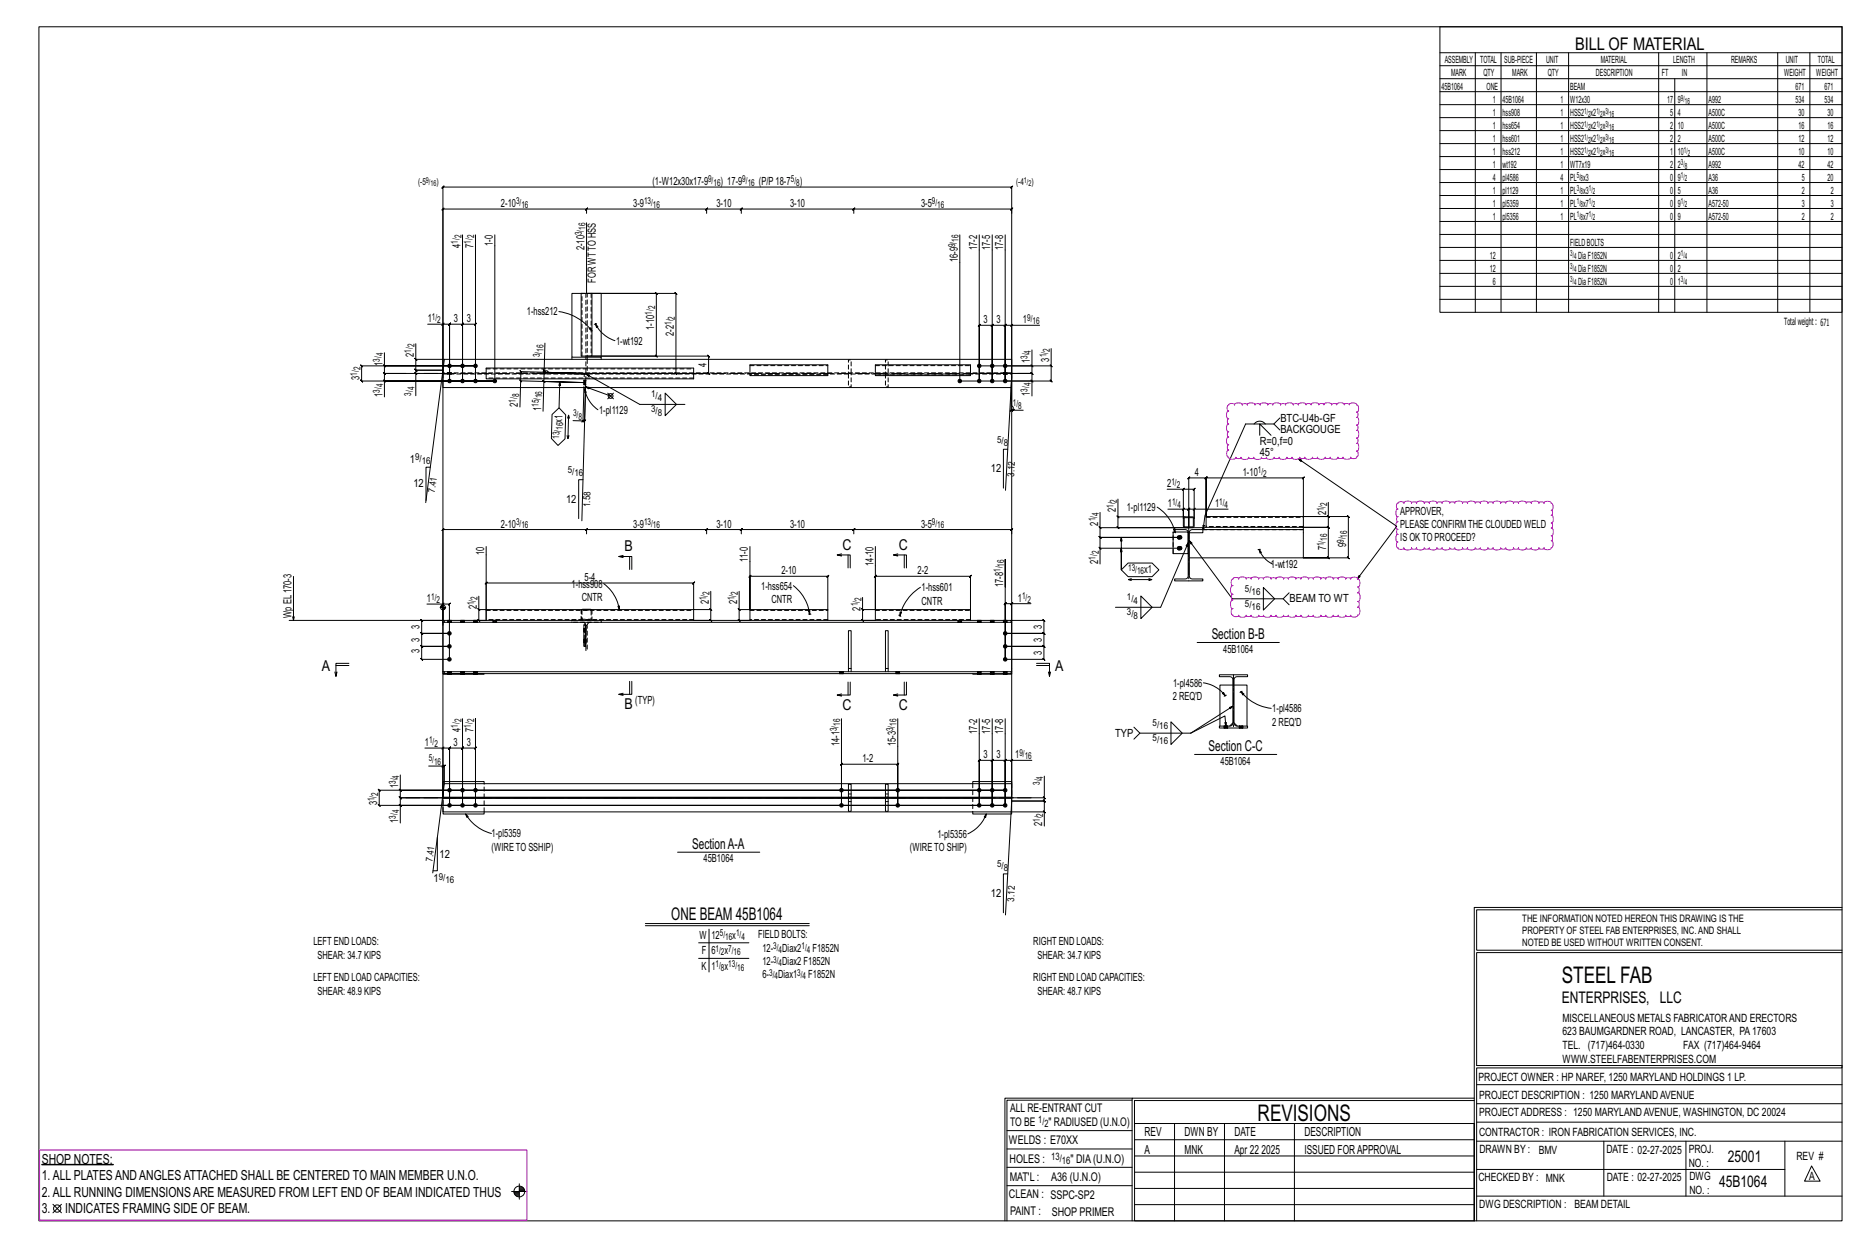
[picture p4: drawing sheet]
<svg xmlns="http://www.w3.org/2000/svg" width="914mm" height="610mm" viewBox="0 0 914 610" stroke-linecap="round" stroke-linejoin="round" font-family="sans-serif">
<g fill="#000" stroke="#000" stroke-width=".49">
<path d="M287 307v2zM287 313v1zM20 570h35z"/>
<circle cx="220" cy="179" r=".9"/>
<circle cx="226" cy="179" r=".9"/>
<circle cx="233" cy="179" r=".9"/>
<circle cx="479" cy="179" r=".9"/>
<circle cx="486" cy="179" r=".9"/>
<circle cx="492" cy="179" r=".9"/>
<circle cx="220" cy="186" r=".9"/>
<circle cx="226" cy="186" r=".9"/>
<circle cx="233" cy="186" r=".9"/>
<circle cx="242" cy="186" r=".9"/>
<circle cx="470" cy="186" r=".9"/>
<circle cx="479" cy="186" r=".9"/>
<circle cx="486" cy="186" r=".9"/>
<circle cx="492" cy="186" r=".9"/>
<circle cx="577" cy="263" r="1"/>
<circle cx="577" cy="268" r="1"/>
<circle cx="220" cy="310" r=".9"/>
<circle cx="220" cy="316" r=".9"/>
<circle cx="492" cy="310" r=".9"/>
<circle cx="492" cy="316" r=".9"/>
<circle cx="220" cy="323" r=".9"/>
<circle cx="492" cy="323" r=".9"/>
<circle cx="220" cy="387" r=".9"/>
<circle cx="220" cy="394" r=".9"/>
<circle cx="226" cy="387" r=".9"/>
<circle cx="226" cy="394" r=".9"/>
<circle cx="233" cy="387" r=".9"/>
<circle cx="233" cy="394" r=".9"/>
<circle cx="412" cy="387" r=".9"/>
<circle cx="412" cy="394" r=".9"/>
<circle cx="439" cy="394" r=".9"/>
<circle cx="439" cy="387" r=".9"/>
<circle cx="479" cy="387" r=".9"/>
<circle cx="479" cy="394" r=".9"/>
<circle cx="486" cy="387" r=".9"/>
<circle cx="486" cy="394" r=".9"/>
<circle cx="492" cy="394" r=".9"/>
<circle cx="492" cy="387" r=".9"/>
</g>
<g fill="none" stroke="#000" stroke-width=".49">
<path d="M19 13h883v584h-883zM705 13h197v140h-197zM705 26h197M705 32h197M705 39h197M722 26v127M735 26v127M752 26v127M768 26v127M812 26v127M820 39v114M836 26v127"/>
<path d="M870 26v127M886 26v127M705 45h197M705 51h197M705 58h197M705 64h197M705 70h197M705 77h197M705 83h197M705 89h197M705 96h197M226 115v71v-27l1-1-1 1h7h-1l1-1v1v27v-71"/>
<path d="M242 115v71M287 109v35h44l-1-1 1 1v39l-1-1 1 1h-44h60l-1-1 1 1v-9v1l-1-1h1h-60M287 104l1-2-1 1v-1h-70l-1 1 1-1v83M287 102h59l-1 1 1-1v2M288 102l-1 1zM346 102l-1 1zM346 102h17l-1 1 1-1v2M363 102h55l-1 1 1-1v2M363 102l-1 1zM418 102h77v1l1-1-1 2M418 102l-1 1zM470 115v71h35v8"/>
<path d="M479 115v71v-27v1l1-1h-1h7l-1 1 1-1v27v-27l-1 1 1-1h6v1l1-1h-1v27h23v1l-1-1h1v-7M486 115v71M492 115v71v-27v1l1-1h-1h3M705 102h197M705 108h197M705 115h197M705 121h197M705 127h197M705 134h197M209 159h8v24h-13v11M217 159h-1l1-1zM217 159h3l1-1-1 1v27v-27l1-1-1 1h6l1-1-1 1v27"/>
<path d="M274 152a25 25 0 0 1 16 10M284 144h-4v31h14v1M284 144h6v30h-6zM290 144h4v31M290 144h31v-1l1 1h-1v30l1 1-1-1h-31M291 159l2 1h-1zM291 159a16 16 0 0 0 10 8M291 159h.1M292 158l-1 1M495 159h1l-1 1zM509 159h-14v24M705 140h197"/>
<path d="M705 146h197M188 179l1 1zM188 173v6h45h-56l1 1-1-1v7l1 1-1-1h65h-54v8M188 179v4v-1l1 1h-1h11h-11v-1l1 1h-1v3M203 175l1 1zM204 168v8h14M204 176v5h-1l1 1v-1h13M218 176h277v8v6h-278v-9zM267 168l-1 13h2l1 1 18 1-32-1v-1v1v4M280 175v1M288 161l1-1 1 2zM367 178h38v6h-38z"/>
<path d="M428 178h47v6h-47zM505 179l1 1zM505 179v4v-1l1 1h-1h-26h26v-1l1 1h-1v3M505 171v8h-26M514 179l1 1zM515 171v8h-23M188 186l1 1zM203 182l1 1zM217 181h-13h-1l1 1v-1v2M217 181l-9 65M219 182h.1M219 183h.1"/>
<path d="M221 182h.1M221 183h.1M238 180h102v5h-102zM254 186l1 1zM255 199v-13l31 1h-20v14M266 186l1 1zM266 181l1 1zM266 181v1l1 1-1-1 20 1-20-1 1 1-1-1v5M274 187v13M286 190l-1 16h-5M286 190h1M286 188h.1"/>
<path d="M286 186h.1M286 190l1 2h-1zM286 190a16 16 0 0 0 7 10M287 189l12 5M287 188h.1M287 186h.1M287 183l26 15h22M297 192l3 3M300 192l-3 3M326 192l5 6-5 5zM491 182h.1M491 183h.1"/>
<path d="M493 182h.1M493 183h.1M495 190v11h-1l1-1v1h1M495 183v15l1 1v2h5M495 184l-3 56M505 186l1 1zM270 203l4-3 3 3v12l-4 3-3-3zM278 213v2M278 205v-2l1 2M278 203v12l1-2M285 206l1-1zM285 206h1l1-1-1 1 1-16-2 65"/>
<path d="M493 220h-2v19M496 200l-1 1zM614 207a3 3 0 0 1 5 0M617 213v-6l5 6M624 207l2 3M626 205l-2 2h-14l-20 45-1 7M211 229h-2v16M285 235h-2v19M571 239h8v15v-5h-7M579 239v1l1-1zM579 239h6l-1 1 1-1v15v-5h16M636 224l48 33-20 26"/>
<path d="M287 259h59l-1 1 1-1v2M288 259l-1 1zM346 259h17l-1 1 1-1v2M346 259l-1 1zM363 259h55l-1 1 1-1v2M363 259l-1 1zM418 259h77v1l1-1-1 2M418 259l-1 1zM538 258l1 1zM538 258v5v-1l1 1h-1h39h-39v-1l1 1h-1v5M538 251v7h44v-24h-1l1-1v1h8l1-1-1 1v19v-19l1-1-1 1h48l1-1-1 1v19M547 252l1 1z"/>
<path d="M547 244v9h33M547 253v5l1 1-1-1h28M566 248a20 20 0 0 1 9 13M574 259h1v2zM575 258h14v1h-6l-1 2v21l2 1h5v1h-14v-1h6l1-1v-22l-2-1h-5zM579 250l1-1zM579 249h3l-1 1 1-1v9v-9l-1 1 1-1h3M579 253h5v5h-5zM580 253h4v5h-4zM585 249l-1 1zM589 259l1-1h48v1h-49v2h-7M638 259v14h-56"/>
<path d="M638 253h-48v5M638 258h.1M638 253v5M650 252l1 1zM650 246v7h-12h22v-1l1 1h-1v20v-1l1 1h-1h-22h12h1l-1-1v1v-15l1 1-1-1h-12M650 253v5l1 1-1-1h-12M238 267v37h-4h1l-1-1v1v-6M287 261l1-2-1 1v-1h-70l-1 1 1-1v47M305 273l-2-1h6v7M305 272h-2M308 272v7M367 267v31v-16l1-1-1 1h38l1-1-1 1v16"/>
<path d="M412 272h-2h6v6M412 271l-2 1M415 272v6M428 267v31v-16l1-1-1 1h47l1-1-1 1v16M439 272h-2h7v6M439 271l-2 1M443 272v6M538 268l1 1zM549 279l3-4h12l3 4-3 3h-12zM549 263v16v-11M577 268h-39v8M582 260h-8v11h8v-11"/>
<path d="M582 271h.1M582 266l-14 31h-22M582 265l21 28h25l3-3M616 269l1 1v1zM616 269a13 13 0 0 0 7 7M616 269h.1M617 269h-1M144 282v22M209 296h8v8M215 297h3M216 297h.1M216 296v1"/>
<path d="M216 296l1-1zM217 296v1M217 296h3h-1l1-1v1v27h-14h1l-1-1v1v-7l1 1-1-1h14h-14l1 1-1-1v-6h1l-1-1v1h14h-14h1l-1-1v1v-6h1l-1-1v1h11M217 296v8M217 297v1M218 297v1M234 298l1 1zM234 292v6h4M285 298h4M296 286a19 19 0 0 1 7 12M302 297l1-1v2zM347 298l1 1z"/>
<path d="M348 298v6l-1-1 1 1h-8v-6h-102M348 289v9h-8v-13l-1 1 1-1h-102l-1 1 1-1v13M361 298l1 1zM362 289v9h5M362 298v6l-1-1 1 1h5v-6M367 298h38M388 287a21 21 0 0 1 8 13M396 299v1zM405 298v6M422 298l1 1zM422 292v6h6M422 298v6v-1l1 1h-1h6v-6"/>
<path d="M428 298h47M441 299v1l-1 1zM451 287a22 22 0 0 0-11 14M475 298v6M492 287v-13v49v-28v1l1-1h-1h3M495 296l1-1zM505 295h-10v9h16v-1l1 1h-1v6v-1l1 1h-1h-19h19v-1l1 1h-1v6l1 1-1-1h-19h19l1 1-1-1v7v-1l1 1h-1h-19M552 284h12h-2M554 283l-2 1h2M558 292l6 5-6 6zM562 283l2 1M618 287l6 6-6 5z"/>
<path d="M628 293l3 3M142 304h75M217 304h278h-278zM217 304v25M219 304h.1M221 304h.1M226 304h.1M227 304h.1M232 304h.1M234 304h.1M241 304h.1M243 304h.1"/>
<path d="M286 306h1v10h-1zM287 306v10M287 307v2M287 313v1M396 300h.1M396 300l1 1M440 301h.1M440 301l1 1M469 304h.1M471 304h.1M478 304h.1M480 304h.1"/>
<path d="M485 304h.1M487 304h.1M491 304h.1M493 304h.1M495 304v26M495 304h.1M586 314h40M164 329v2M164 326h7M171 325h-7v6l1-2M217 330h20zM219 329h.1"/>
<path d="M219 330h.1M221 329h.1M221 330h.1M226 329h.1M226 330h.1M227 329h.1M227 330h.1M232 329h.1M232 330h.1M234 329h.1M234 330h.1M237 330h258"/>
<path d="M305 339l-2 1M308 333v7M309 333v7h-6h2M411 329h.1M411 330h.1M412 340h-2M413 329h.1M413 330h.1M415 334v6M415 329v-20h2v20M416 334v6h-6l2 1M433 329v-20h2v20"/>
<path d="M439 329h.1M439 330h.1M439 340h-2M440 329h.1M440 330h.1M443 334v6M444 334v6h-7l2 1M476 330h19M478 329h.1M478 330h.1M480 329h.1M480 330h.1"/>
<path d="M485 329h.1M485 330h.1M487 329h.1M487 330h.1M491 329h.1M491 330h.1M493 329h.1M493 330h.1M495 329v1M495 329h-278v1M507 325h7v6v-2M507 326h7"/>
<path d="M513 329l1 2M589 334a16 16 0 0 1 11 6M597 330h14v1h-6l-1 2v21l2 1h5v1h-14v-1h6l1-1-1-22-1-1h-5zM598 339h1l1 1zM604 335h-7v20M604 335h6v20M608 338l1 2h-1zM608 338a22 22 0 0 0 14 9M608 338l-1 1M608 338h.1M226 352v42M233 358v-6v42v-28v-1l-1 1h1h-7l1-1-1 1v28v-28l1-1-1 1h-6l1-1-1 1v28v-28l1-1-1 1h-3"/>
<path d="M412 352v42v-20h-1l1-1v1h27l1-1-1 1v20v-42M479 352v42v-22l1-1-1 1h7h-1l1-1v1v22v-22h-1l1-1v1h6l1-1-1 1v22M486 352v42M492 352v42v-22l1-1-1 1h3M555 356l3 3h25M558 359l-3 3M573 353l6 6-6 5zM599 355h.1M599 356h.1M600 340l-1 1M600 355v-5l-17 9M600 340h.1"/>
<path d="M601 355h.1M601 356h.1M604 346l-21 13M604 354l-2 1M604 354l2 1M607 355h.1M607 356h.1M608 355h.1M608 356h.1M196 379v8h296h-306l-1-1 1 1v7h306h-296v9M208 366h9v24v-298h-1l1-1v1h278l1-1-1 1v298M210 375h7v14"/>
<path d="M216 366l1-1zM216 375l1-1zM217 375h1h-1l1-1v1v8M495 372l1-1zM505 372h-10v18M511 380v10h-16M585 369h40M185 394l1 1zM195 394l1 1zM195 386l1 1zM196 387v3h-1l1 1v-1h283h-283h-1l1 1v-1v4M217 390h278v1h-278z"/>
<path d="M217 390l1-7h277v7M217 391v6h278M217 397v1h20v-1M217 386l-5 41M228 398l1 2zM228 398a21 21 0 0 0 13 10M237 383v-1h-20v6M415 384h2v6h-2zM415 391h2v6h-2zM433 384h2v6h-2zM433 391h2v6h-2zM476 383v-1h19v1"/>
<path d="M483 398l-1 2zM483 398a17 17 0 0 1-9 10M495 397h16v7M495 397l-3 51M495 392v6h-19v-1M495 391v6M511 390l1 1zM511 397l1 1zM511 390v2v-1l1 1h-1h-16h16v-1l1 1h-1v5M214 410v16h-2M332 417h40M493 428h-2v19"/>
<path d="M316 452h80M316 453h80M347 455v21M722 444v153M722 444h180M902 445h-179v20h179M342 461h25M342 469h25M902 466h-179v55h179v1h-179v75M554 537h-62v60M554 538h-61v59M722 537h-168v60"/>
<path d="M722 538h-167v13M723 540h179M723 531h179M493 553h61M555 550h167v47h-167zM555 558h167M575 550v47M599 550v47M634 550v47M723 558h179M723 549h179M785 558v27"/>
<path d="M825 558v27M874 558v27M254 579v8M493 562h61M493 571h61M555 573h167M555 566h167M723 572h151M887 570l4 8h-8zM26 589l4 4M30 589l-4 4M250 583h8"/>
<path d="M252 583h2M252 584h2M252 585h2M253 585h1M254 582h2M254 581h2M254 582h3M493 580h61M555 589h167M555 581h167M723 585h179"/>
<circle cx="299" cy="194" r="1.2"/>
<circle cx="217" cy="297" r="1.2"/>
<circle cx="28" cy="591" r="1.8"/>
<circle cx="254" cy="583" r="2.6"/>
</g>
<path d="M601 198a2 2 0 0 1 3 0 2.1 2.1 0 0 1 4 0 1.5 1.5 0 0 1 3 0 2.1 2.1 0 0 1 3 0 1.5 1.5 0 0 1 3 0 2.1 2.1 0 0 1 4 0 1.4 1.4 0 0 1 2 0 2.1 2.1 0 0 1 4 0 1.4 1.4 0 0 1 2 0 2.1 2.1 0 0 1 4 0 1.5 1.5 0 0 1 3 0 2.1 2.1 0 0 1 3 0 1.5 1.5 0 0 1 3 0 2.1 2.1 0 0 1 4 0 1.4 1.4 0 0 1 2 0 2.1 2.1 0 0 1 4 0 1.4 1.4 0 0 1 2 0 2.1 2.1 0 0 1 4 0 1.5 1.5 0 0 1 3 0 2.2 2.2 0 0 1 3 0l1 2v1l-1 1 1 1-1 1h1v2v2h-1l1 1-1 2h1v1v2h-1l1 2-1 1h1v2l-1 2a2.1 2.1 0 0 1 0 3 2.1 2.1 0 0 1-3 0 2.1 2.1 0 0 1-4 0 1.4 1.4 0 0 1-2 0 2.1 2.1 0 0 1-4 0 1.4 1.4 0 0 1-2 0 2.1 2.1 0 0 1-4 0 1.5 1.5 0 0 1-3 0 2.1 2.1 0 0 1-3 0 1.5 1.5 0 0 1-3 0 2.1 2.1 0 0 1-4 0 1.4 1.4 0 0 1-2 0 2.1 2.1 0 0 1-4 0 1.4 1.4 0 0 1-2 0 2.1 2.1 0 0 1-4 0 1.5 1.5 0 0 1-3 0 2.1 2.1 0 0 1-3 0 1.5 1.5 0 0 1-3 0 2.1 2.1 0 0 1-4 0 1.4 1.4 0 0 1-2 0 2.2 2.2 0 0 1-4 0l-1-2 1-2h1l-1-1 1-1-1-1-1-1 1-2h1l-1-1 1-2h-1l-1-2 1-1 1-1-1-1 1-1h-1l-1-2 1-2h1l-1-1zM685 246l2-1v1a2.1 2.1 0 0 1 4 0 1.4 1.4 0 0 1 2 0 2.1 2.1 0 0 1 4 0 1.5 1.5 0 0 1 3 0 2.1 2.1 0 0 1 3 0 1.5 1.5 0 0 1 3 0 2.1 2.1 0 0 1 4 0 1.4 1.4 0 0 1 2 0 2.1 2.1 0 0 1 4 0 1.4 1.4 0 0 1 2 0 2.1 2.1 0 0 1 4 0 1.5 1.5 0 0 1 3 0 2.1 2.1 0 0 1 3 0 1.5 1.5 0 0 1 3 0 2.1 2.1 0 0 1 4 0 1.4 1.4 0 0 1 2 0 2.1 2.1 0 0 1 4 0 1.4 1.4 0 0 1 2 0 2.1 2.1 0 0 1 4 0 1.5 1.5 0 0 1 3 0 2.1 2.1 0 0 1 3 0 1.5 1.5 0 0 1 3 0 2.2 2.2 0 0 1 4 0v2v1l-1 1 1 1-1 1h1v2v2h-1l1 1-1 1 1 1v1v2h-1l1 1v2a2.5 2.5 0 0 1-1 3l-1 1h-2v-1l-1 1-2-1v1h-2h-1v-1l-2 1-1-1v1h-2h-1l-1-1-1 1-1-1v1h-2h-2v-1l-1 1-1-1-1 1h-1h-2v-1l-1 1-2-1v1h-2h-1v-1l-2 1-1-1v1h-2h-1l-1-1-1 1-1-1v1h-2h-2v-1l-1 1-1-1-1 1h-1h-2v-1l-1 1-2-1v1h-1h-2v-1l-2 1-1-1v1h-2h-1l-1-1-1 1-1-1v1h-2l-2-1a2.1 2.1 0 0 1-3 0 2.1 2.1 0 0 1 0-3 2.1 2.1 0 0 1 0-4 1.4 1.4 0 0 1 0-2 2.1 2.1 0 0 1 0-4 1.4 1.4 0 0 1 0-2 2.1 2.1 0 0 1 0-4 2 2 0 0 1 1-3zM603 284a2 2 0 0 1 3-1 2.1 2.1 0 0 1 4 0 1.4 1.4 0 0 1 2 0 2.1 2.1 0 0 1 4 0 1.5 1.5 0 0 1 3 0 2.1 2.1 0 0 1 3 0 1.5 1.5 0 0 1 3 0 2.1 2.1 0 0 1 3 0 1.5 1.5 0 0 1 3 0 2.1 2.1 0 0 1 3 0 1.5 1.5 0 0 1 3 0 2.1 2.1 0 0 1 3 0 1.5 1.5 0 0 1 3 0 2.1 2.1 0 0 1 4 0 1.4 1.4 0 0 1 2 0 2.1 2.1 0 0 1 4 0 1.4 1.4 0 0 1 2 0 2.1 2.1 0 0 1 4 0 1.4 1.4 0 0 1 2 0 2.2 2.2 0 0 1 4 0l1 2-1 2v2v1l1 2-1 2v1v2a2.7 2.7 0 0 1 0 4l-2 1h-2v-1l-1 1-1-1v1h-2h-2v-1l-1 1-1-1-1 1h-1h-2v-1l-1 1-1-1-1 1h-1h-2v-1l-1 1-2-1v1h-1h-2v-1l-1 1-2-1v1h-1h-2v-1l-2 1-1-1v1h-2h-1v-1l-2 1-1-1v1h-2h-1v-1l-2 1-1-1v1h-2h-1l-1-1-1 1-1-1v1h-2l-2-1a2.2 2.2 0 0 1-3 0 2.2 2.2 0 0 1 1-3 2.4 2.4 0 0 1 0-4 1.6 1.6 0 0 1 0-3 2.4 2.4 0 0 1 0-4l-1-1zM19 563h239v34h-239z" fill="none" stroke="#f0f" stroke-width=".5"/>
<g fill="none" stroke="#000" stroke-width=".49" stroke-dasharray="2 1.4">
<path d="M287 144v32M289 144v30M290 144h-6M285 174v-30M287 176v-32M287 176v6M367 179h38M428 179h47M217 183h278M219 182h.1M219 182v1M219 183h.1"/>
<path d="M219 183v-1M220 182v1zM220 183v-1M220 183l1-1M220 182h.1M221 183v-1M221 183h.1M238 180h102M286 188h.1M286 188h1M286 187l1 1M286 187h1"/>
<path d="M286 186h1M286 186h.1M287 190v-7h-1v7M287 187h-1l1 1M287 186h-1M287 186h.1M287 182v-6M340 185h-102M405 183h-38M415 183v6h2v-6M417 182v-6h-2v6M433 183v6h2v-6"/>
<path d="M435 182v-6h-2v6M475 183h-47M491 182h.1M491 182v1M491 183h.1M491 183v-1M492 182v1zM492 183v-1M492 183l1-1M492 182h.1M493 183v-1M493 183h.1"/>
<path d="M495 182h-278M589 259h49M590 253h48M638 258h-48M574 271v-11M577 264a.9 .9 0 0 1-1-1 .9 .9 0 0 1 1-1M577 269a.9 .9 0 0 1-1-1 .9 .9 0 0 1 1-1M578 262a.9 .9 0 0 1 0 1 .9 .9 0 0 1 0 1M578 267a.9 .9 0 0 1 0 1 .9 .9 0 0 1 0 1M582 260h.1M582 261v-1M238 299h102"/>
<path d="M285 298l-1 5 1-5 4 1v4h-5M367 299h38M428 299h47M217 304h.1M218 304h.1M219 304h.1M220 304h-1M220 304h.1M221 304h.1M226 304h.1M226 304h1zM227 304h.1"/>
<path d="M232 304h.1M233 304h.1M233 304h-1M234 304h.1M241 304h.1M242 304h-1M242 304h1zM242 304h.1M243 304h.1M280 304h.1M280 303h14v1h-14zM284 303h1"/>
<path d="M286 305l-1-1M286 308h1M286 314l1-1M286 313h1M286 308l1-1M286 309h.1M286 307h1M286 314h.1M286 307v1M286 313v1M286 308v1M286 316v-10"/>
<path d="M286 305h.1M287 305h-1M287 309h-1h1M287 314h-1h1M287 309h-1M287 314h-1M287 309l-1-1h1M287 306v12zM287 306v-1M289 303h1l-1-5M289 304l-1 1-1 1M294 304h.1"/>
<path d="M340 303h-102M405 303h-38M469 304h.1M470 304h-1M470 304h.1M471 304h.1M475 303h-47M478 304h.1M478 304h1M479 304h-1M479 304h.1M479 304h1z"/>
<path d="M480 304h.1M485 304h.1M486 304h.1M486 304h-1M486 304h1M487 304h-1M487 304h.1M491 304h.1M492 304h-1M492 304h.1M493 304h.1M495 304h.1"/>
<path d="M217 329h.1M218 330v-1M219 329h.1M219 329v1M219 330h.1M219 330v-1M220 329v1zM220 330v-1M220 330h-1M220 330l1-1M220 329h.1M220 330h.1"/>
<path d="M221 330v-1M221 330h.1M226 329h.1M226 329v1M226 330h.1M226 330v-1M226 329v1zM226 330l1-1M226 329h1M226 330h1zM227 330v-1M227 330h.1"/>
<path d="M232 329h.1M232 329v1M232 330h.1M232 330v-1M232 329l1 1zM233 330v-1M233 329h.1M233 330h.1M233 330h-1M233 330l1-1M234 330h.1M234 330v-1"/>
<path d="M411 329h.1M411 329v1M411 330h.1M411 330v-1M412 329v1zM412 330v-1M412 330l1-1M412 329h.1M413 330v-1M413 330h.1M417 327h-2M435 327h-2"/>
<path d="M439 329h.1M439 329v1M439 330h.1M439 330v-1M439 329v1zM439 330l1-1M439 329h1M440 330v-1M440 330h.1M478 329h1M478 329v1M478 330h.1"/>
<path d="M478 330h1M479 330h-1M479 330v-1M479 329v1zM479 330h.1M479 330l1-1M479 329h1M479 330h1zM480 330v-1M480 330h.1M485 329h.1M485 329v1"/>
<path d="M485 330h.1M485 330v-1M485 329l1 1zM486 330v-1M486 329h.1M486 330h.1M486 330h-1M486 330l1-1M486 330h1M487 330v-1M487 330h-1M487 330h.1"/>
<path d="M491 329h.1M491 329v1M491 330h.1M491 330v-1M492 329v1zM492 330v-1M492 330h-1M492 330l1-1M492 329h.1M492 330h.1M493 330v-1M493 330h.1"/>
<path d="M495 329h.1M599 355h.1M599 355v1M599 356h.1M599 356v-1M600 355v1zM600 356v-1M600 356l1-1M600 355h.1M601 356v-1M601 356h.1M607 355h.1"/>
<path d="M607 355v1M607 356h.1M607 356v-1M607 355v1zM607 356l1-1M607 355h1M608 356v-1M608 356h.1M217 388v9M237 397v-14M415 392h2M417 388h-2"/>
<path d="M433 392h2M435 388h-2M476 383v14M495 392v-9"/>
</g>
<path d="M199 183h306M199 390h306" fill="none" stroke="#000" stroke-width=".49" stroke-dasharray="6.8 1 0 1"/>
<path d="M582 258v26M604 330v26" fill="none" stroke="#000" stroke-width=".49" stroke-dasharray="5.8 1 1 1"/>
<g font-size="11.2">
<text x="764" y="481">STEEL FAB</text>
<text x="616" y="548">REVISIONS</text>
</g>
<g font-size="8.6">
<text x="771" y="24">BILL OF MATERIAL</text>
<text x="329" y="450">ONE BEAM 45B1064</text>
</g>
<g font-size="7.9">
<text x="765" y="491">ENTERPRISES, LLC</text>
<text x="846" y="569">25001</text>
<text x="842" y="581">45B1064</text>
</g>
<g font-size="7.3">
<text x="306" y="270">B</text>
<text x="412" y="269">C</text>
<text x="440" y="269">C</text>
<text x="593" y="313">Section B-B</text>
<text x="158" y="328">A</text>
<text x="517" y="328">A</text>
<text x="306" y="347">B</text>
<text x="412" y="347">C</text>
<text x="440" y="347">C</text>
<text x="592" y="367">Section C-C</text>
<text x="339" y="415">SectionA-A</text>
</g>
<g font-size="6.8">
<text x="20" y="569">SHOP NOTES:</text>
<text x="20" y="577">1.ALL PLATESANDANGLESATTACHED SHALL BE CENTERED TO MAIN MEMBER U.N.O.</text>
<text x="20" y="585">2.ALL RUNNING DIMENSIONSARE MEASURED FROM LEFT END OF BEAM INDICATED THUS</text>
<text x="20" y="593">3.</text>
<text x="32" y="593">INDICATES FRAMING SIDE OF BEAM.</text>
</g>
<g font-size="6.1">
<text x="560" y="556">REV</text>
<text x="580" y="556">DWN BY</text>
<text x="604" y="556">DATE</text>
<text x="639" y="556">DESCRIPTION</text>
<text x="560" y="564">A</text>
<text x="580" y="564">MNK</text>
<text x="604" y="564">Apr 22</text>
<text x="618" y="564">2025</text>
<text x="639" y="564">ISSUED FORAPPROVAL</text>
</g>
<g font-size="5.9">
<text x="494" y="560">WELDS : E70XX</text>
<text x="494" y="569">HOLES :</text>
<text x="524" y="569">&quot; DIA(U.N.O)</text>
<text x="494" y="578">MAT'L :</text>
<text x="515" y="578">A36 (U.N.O)</text>
<text x="494" y="586">CLEAN : SSPC-SP2</text>
<text x="495" y="595">PAINT :</text>
<text x="515" y="595">SHOP PRIMER</text>
</g>
<g font-size="5.8">
<text x="494" y="544">ALL RE-ENTRANT CUT</text>
<text x="494" y="551">TO BE</text>
<text x="513" y="551">&quot; RADIUSED (U.N.O)</text>
</g>
<g font-size="5.6">
<text x="765" y="500">MISCELLANEOUS METALS FABRICATORAND ERECTORS</text>
<text x="765" y="507">623 BAUMGARDNER ROAD, LANCASTER, PA17603</text>
<text x="765" y="513">TEL. (717)464-0330</text>
<text x="824" y="513">FAX (717)464-9464</text>
<text x="765" y="520">WWW.STEELFABENTERPRISES.COM</text>
<text x="724" y="529">PROJECT OWNER : HP NAREF, 1250 MARYLAND HOLDINGS 1 LP.</text>
<text x="724" y="538">PROJECT DESCRIPTION : 1250 MARYLANDAVENUE</text>
<text x="724" y="546">PROJECTADDRESS : 1250 MARYLANDAVENUE, WASHINGTON, DC 20024</text>
<text x="724" y="556">CONTRACTOR : IRON FABRICATION SERVICES, INC.</text>
<text x="724" y="564">DRAWN BY :</text>
<text x="753" y="564">BMV</text>
<text x="786" y="564">DATE : 02-27-2025</text>
<text x="827" y="564">PROJ.</text>
<text x="879" y="568">REV #</text>
<text x="827" y="571">NO. :</text>
<text x="724" y="578">CHECKED BY : MNK</text>
<text x="787" y="578">DATE : 02-27-2025</text>
<text x="827" y="578">DWG</text>
<text x="886" y="578">A</text>
<text x="827" y="584">NO. :</text>
<text x="724" y="591">DWG DESCRIPTION : BEAM DETAIL</text>
</g>
<g font-size="5.5">
<text x="319" y="91">(1-W12x30x17-9</text>
<text x="353" y="91">) 17-9</text>
<text x="372" y="91">(P/P18-7</text>
<text x="391" y="91">)</text>
<text x="245" y="101">2-10</text>
<text x="310" y="101">3-9</text>
<text x="351" y="101">3-10</text>
<text x="387" y="101">3-10</text>
<text x="451" y="101">3-5</text>
<text x="225" y="121" transform="rotate(-90 225 121)">4</text>
<text x="232" y="121" transform="rotate(-90 232 121)">7</text>
<text x="241" y="120" transform="rotate(-90 241 120)">1-0</text>
<text x="286" y="122" transform="rotate(-90 286 122)">2-10</text>
<text x="478" y="122" transform="rotate(-90 478 122)">17-2</text>
<text x="485" y="122" transform="rotate(-90 485 122)">17-5</text>
<text x="491" y="122" transform="rotate(-90 491 122)">17-8</text>
<text x="469" y="128" transform="rotate(-90 469 128)">16-9</text>
<text x="292" y="138" transform="rotate(-90 292 138)">FOR WTTO HSS</text>
<text x="258" y="154">1-hss212</text>
<text x="209" y="158">1</text>
<text x="222" y="158">3</text>
<text x="229" y="158">3</text>
<text x="320" y="161" transform="rotate(-90 320 161)">1-10</text>
<text x="481" y="158">3</text>
<text x="488" y="158">3</text>
<text x="501" y="158">1</text>
<text x="330" y="164" transform="rotate(-90 330 164)">2-2</text>
<text x="302" y="169">1-wt192</text>
<text x="187" y="179" transform="rotate(-90 187 179)">1</text>
<text x="203" y="175" transform="rotate(-90 203 175)">2</text>
<text x="346" y="179" transform="rotate(-90 346 179)">4</text>
<text x="504" y="178" transform="rotate(-90 504 178)">1</text>
<text x="514" y="177" transform="rotate(-90 514 177)">3</text>
<text x="176" y="186" transform="rotate(-90 176 186)">3</text>
<text x="187" y="194" transform="rotate(-90 187 194)">1</text>
<text x="504" y="194" transform="rotate(-90 504 194)">1</text>
<text x="254" y="199" transform="rotate(-88 254 199)">2</text>
<text x="265" y="201" transform="rotate(-88 265 201)">1</text>
<text x="293" y="202">1-pl1129</text>
<text x="275" y="207" transform="rotate(-88 275 207)">x1</text>
<text x="627" y="206">BTC-U4b-GF</text>
<text x="627" y="212">BACKGOUGE</text>
<text x="617" y="218">R=0,f=0</text>
<text x="201" y="227">1</text>
<text x="617" y="223">45°</text>
<text x="485" y="231">12</text>
<text x="585" y="233">4</text>
<text x="608" y="233">1-10</text>
<text x="202" y="238">12</text>
<text x="571" y="238">2</text>
<text x="277" y="246">12</text>
<text x="546" y="251" transform="rotate(-90 546 251)">2</text>
<text x="552" y="250">1-pl1129</text>
<text x="572" y="248">1</text>
<text x="595" y="248">1</text>
<text x="685" y="252">APPROVER,</text>
<text x="537" y="257" transform="rotate(-90 537 257)">2</text>
<text x="649" y="252" transform="rotate(-90 649 252)">2</text>
<text x="245" y="258">2-10</text>
<text x="310" y="258">3-9</text>
<text x="351" y="258">3-10</text>
<text x="387" y="258">3-10</text>
<text x="451" y="258">3-5</text>
<text x="685" y="258">PLEASE CONFIRMTHE CLOUDED WELD</text>
<text x="649" y="269" transform="rotate(-90 649 269)">7</text>
<text x="659" y="268" transform="rotate(-90 659 268)">9</text>
<text x="685" y="265">IS OKTO PROCEED?</text>
<text x="237" y="271" transform="rotate(-90 237 271)">10</text>
<text x="366" y="275" transform="rotate(-90 366 275)">11-0</text>
<text x="537" y="276" transform="rotate(-90 537 276)">2</text>
<text x="382" y="281">2-10</text>
<text x="428" y="277" transform="rotate(-90 428 277)">14-10</text>
<text x="449" y="281">2-2</text>
<text x="560" y="281">x1</text>
<text x="622" y="278">1-wt192</text>
<text x="280" y="287">1-hss908</text>
<text x="286" y="284">5-4</text>
<text x="491" y="287" transform="rotate(-90 491 287)">17-8</text>
<text x="285" y="294">CNTR</text>
<text x="373" y="288">1-hss654</text>
<text x="451" y="289">1-hss601</text>
<text x="209" y="295">1</text>
<text x="233" y="298" transform="rotate(-90 233 298)">2</text>
<text x="347" y="296" transform="rotate(-90 347 296)">2</text>
<text x="361" y="296" transform="rotate(-90 361 296)">2</text>
<text x="378" y="295">CNTR</text>
<text x="421" y="299" transform="rotate(-90 421 299)">2</text>
<text x="451" y="296">CNTR</text>
<text x="498" y="294">1</text>
<text x="631" y="295">BEAM TO WT</text>
<text x="143" y="302" transform="rotate(-90 143 302)">Wp EL170-3</text>
<text x="205" y="308" transform="rotate(-90 205 308)">3</text>
<text x="510" y="308" transform="rotate(-90 510 308)">3</text>
<text x="205" y="314" transform="rotate(-90 205 314)">3</text>
<text x="510" y="314" transform="rotate(-90 510 314)">3</text>
<text x="205" y="319" transform="rotate(-90 205 319)">3</text>
<text x="510" y="320" transform="rotate(-90 510 320)">3</text>
<text x="599" y="319">45B1064</text>
<text x="574" y="336">1-pl4586</text>
<text x="311" y="344">(TYP)</text>
<text x="574" y="343">2 REQ'D</text>
<text x="623" y="348">1-pl4586</text>
<text x="225" y="358" transform="rotate(-90 225 358)">4</text>
<text x="232" y="358" transform="rotate(-90 232 358)">7</text>
<text x="478" y="359" transform="rotate(-90 478 359)">17-2</text>
<text x="485" y="359" transform="rotate(-90 485 359)">17-5</text>
<text x="491" y="359" transform="rotate(-90 491 359)">17-8</text>
<text x="623" y="355">2 REQ'D</text>
<text x="208" y="365">1</text>
<text x="222" y="365">3</text>
<text x="229" y="365">3</text>
<text x="411" y="365" transform="rotate(-90 411 365)">14-1</text>
<text x="438" y="365" transform="rotate(-90 438 365)">15-3</text>
<text x="546" y="360">TYP</text>
<text x="481" y="371">3</text>
<text x="488" y="371">3</text>
<text x="497" y="371">1</text>
<text x="422" y="373">1-2</text>
<text x="597" y="374">45B1064</text>
<text x="195" y="386" transform="rotate(-90 195 386)">1</text>
<text x="185" y="394" transform="rotate(-90 185 394)">3</text>
<text x="195" y="403" transform="rotate(-90 195 403)">1</text>
<text x="510" y="404" transform="rotate(-90 510 404)">2</text>
<text x="241" y="410">1-pl5359</text>
<text x="459" y="410">1-pl5356</text>
<text x="215" y="420">12</text>
<text x="241" y="416">(WIRETO SSHIP)</text>
<text x="445" y="416">(WIRETO SHIP)</text>
<text x="344" y="422">45B1064</text>
<text x="212" y="432">1</text>
<text x="485" y="439">12</text>
<text x="342" y="459">W</text>
<text x="348" y="459">12</text>
<text x="358" y="459">x</text>
<text x="371" y="459">FIELD BOLTS:</text>
<text x="153" y="463">LEFT END LOADS:</text>
<text x="344" y="467">F</text>
<text x="348" y="467">6</text>
<text x="355" y="467">x</text>
<text x="373" y="466">12-</text>
<text x="383" y="466">Diax2</text>
<text x="398" y="466">F1852N</text>
<text x="506" y="463">RIGHT END LOADS:</text>
<text x="155" y="469">SHEAR: 34.7 KIPS</text>
<text x="373" y="472">12-</text>
<text x="383" y="472">Diax2 F1852N</text>
<text x="508" y="469">SHEAR: 34.7 KIPS</text>
<text x="343" y="475">K</text>
<text x="348" y="475">1</text>
<text x="355" y="475">x</text>
<text x="373" y="479">6-</text>
<text x="381" y="479">Diax1</text>
<text x="396" y="479">F1852N</text>
<text x="153" y="480">LEFT END LOAD CAPACITIES:</text>
<text x="506" y="480">RIGHT END LOAD CAPACITIES:</text>
<text x="155" y="487">SHEAR: 48.9 KIPS</text>
<text x="508" y="487">SHEAR: 48.7 KIPS</text>
</g>
<g font-size="5">
<text x="745" y="451">THE INFORMATION NOTED HEREON THIS DRAWING IS THE</text>
<text x="745" y="457">PROPERTY OF STEEL FAB ENTERPRISES, INC.AND SHALL</text>
<text x="745" y="463">NOTED BE USED WITHOUT WRITTEN CONSENT.</text>
<text x="508" y="550">1/</text>
<text x="511" y="551">2</text>
<text x="515" y="568">13/</text>
<text x="520" y="570">16</text>
</g>
<g font-size="4.9">
<text x="707" y="31">ASSEMBLY</text>
<text x="725" y="31">TOTAL</text>
<text x="736" y="31">SUB-PIECE</text>
<text x="757" y="31">UNIT</text>
<text x="784" y="31">MATERIAL</text>
<text x="819" y="31">LENGTH</text>
<text x="847" y="31">REMARKS</text>
<text x="874" y="31">UNIT</text>
<text x="890" y="31">TOTAL</text>
<text x="710" y="37">MARK</text>
<text x="726" y="37">QTY</text>
<text x="740" y="37">MARK</text>
<text x="758" y="37">QTY</text>
<text x="781" y="37">DESCRIPTION</text>
<text x="814" y="37">FT</text>
<text x="823" y="37">IN</text>
<text x="873" y="37">WEIGHT</text>
<text x="889" y="37">WEIGHT</text>
<text x="706" y="44">45B1064</text>
<text x="728" y="44">ONE</text>
<text x="769" y="44">BEAM</text>
<text x="879" y="44">671</text>
<text x="893" y="44">671</text>
<text x="731" y="50">1</text>
<text x="736" y="50">45B1064</text>
<text x="764" y="50">1</text>
<text x="769" y="50">W12x30</text>
<text x="816" y="50">17</text>
<text x="821" y="50">9</text>
<text x="836" y="50">A992</text>
<text x="879" y="50">534</text>
<text x="893" y="50">534</text>
<text x="731" y="57">1</text>
<text x="736" y="57">hss908</text>
<text x="764" y="57">1</text>
<text x="769" y="57">HSS2 x2 x</text>
<text x="818" y="57">5</text>
<text x="821" y="57">4</text>
<text x="836" y="57">A500C</text>
<text x="880" y="57">30</text>
<text x="895" y="57">30</text>
<text x="731" y="63">1</text>
<text x="736" y="63">hss654</text>
<text x="764" y="63">1</text>
<text x="769" y="63">HSS2 x2 x</text>
<text x="818" y="63">2</text>
<text x="821" y="63">10</text>
<text x="836" y="63">A500C</text>
<text x="880" y="63">16</text>
<text x="895" y="63">16</text>
<text x="731" y="69">1</text>
<text x="736" y="69">hss601</text>
<text x="764" y="69">1</text>
<text x="769" y="69">HSS2 x2 x</text>
<text x="818" y="69">2</text>
<text x="821" y="69">2</text>
<text x="836" y="69">A500C</text>
<text x="880" y="69">12</text>
<text x="895" y="69">12</text>
<text x="731" y="76">1</text>
<text x="736" y="76">hss212</text>
<text x="764" y="76">1</text>
<text x="769" y="76">HSS2 x2 x</text>
<text x="818" y="76">1</text>
<text x="821" y="76">10</text>
<text x="836" y="76">A500C</text>
<text x="880" y="76">10</text>
<text x="895" y="76">10</text>
<text x="731" y="82">1</text>
<text x="736" y="82">wt192</text>
<text x="764" y="82">1</text>
<text x="769" y="82">WT7x19</text>
<text x="818" y="82">2</text>
<text x="821" y="82">2</text>
<text x="836" y="82">A992</text>
<text x="880" y="82">42</text>
<text x="895" y="82">42</text>
<text x="731" y="88">4</text>
<text x="736" y="88">pl4586</text>
<text x="764" y="88">4</text>
<text x="769" y="88">PL x3</text>
<text x="818" y="88">0</text>
<text x="821" y="88">9</text>
<text x="836" y="88">A36</text>
<text x="882" y="88">5</text>
<text x="895" y="88">20</text>
<text x="731" y="95">1</text>
<text x="736" y="95">pl1129</text>
<text x="764" y="95">1</text>
<text x="769" y="95">PL x3</text>
<text x="818" y="95">0</text>
<text x="821" y="95">5</text>
<text x="836" y="95">A36</text>
<text x="882" y="95">2</text>
<text x="896" y="95">2</text>
<text x="731" y="101">1</text>
<text x="736" y="101">pl5359</text>
<text x="764" y="101">1</text>
<text x="769" y="101">PL x7</text>
<text x="818" y="101">0</text>
<text x="821" y="101">9</text>
<text x="836" y="101">A572-50</text>
<text x="882" y="101">3</text>
<text x="896" y="101">3</text>
<text x="731" y="107">1</text>
<text x="736" y="107">pl5356</text>
<text x="764" y="107">1</text>
<text x="769" y="107">PL x7</text>
<text x="818" y="107">0</text>
<text x="821" y="107">9</text>
<text x="836" y="107">A572-50</text>
<text x="882" y="107">2</text>
<text x="896" y="107">2</text>
<text x="769" y="120">FIELDBOLTS</text>
<text x="729" y="127">12</text>
<text x="772" y="127">DiaF1852N</text>
<text x="818" y="127">0</text>
<text x="821" y="127">2</text>
<text x="729" y="133">12</text>
<text x="772" y="133">DiaF1852N</text>
<text x="818" y="133">0</text>
<text x="821" y="133">2</text>
<text x="731" y="139">6</text>
<text x="772" y="139">DiaF1852N</text>
<text x="818" y="139">0</text>
<text x="821" y="139">1</text>
<text x="873" y="159">Totalweight : 671</text>
</g>
<g font-size="4.7">
<text x="347" y="89">9/</text>
<text x="363" y="89">9/</text>
<text x="387" y="89">5/</text>
<text x="205" y="91">(-5</text>
<text x="214" y="91">)</text>
<text x="349" y="91">16</text>
<text x="366" y="91">16</text>
<text x="390" y="91">8</text>
<text x="497" y="91">(-4</text>
<text x="505" y="91">)</text>
<text x="253" y="100">3/</text>
<text x="255" y="102">16</text>
<text x="315" y="100">13/</text>
<text x="320" y="102">16</text>
<text x="456" y="100">9/</text>
<text x="459" y="102">16</text>
<text x="287" y="112" transform="rotate(-90 287 112)">16</text>
<text x="224" y="119" transform="rotate(-90 224 119)">1/</text>
<text x="226" y="117" transform="rotate(-90 226 117)">2</text>
<text x="231" y="119" transform="rotate(-90 231 119)">1/</text>
<text x="232" y="117" transform="rotate(-90 232 117)">2</text>
<text x="285" y="115" transform="rotate(-90 285 115)">3/</text>
<text x="469" y="118" transform="rotate(-90 469 118)">16</text>
<text x="468" y="121" transform="rotate(-90 468 121)">9/</text>
<text x="319" y="154" transform="rotate(-90 319 154)">1/</text>
<text x="321" y="151" transform="rotate(-90 321 151)">2</text>
<text x="211" y="156">1/</text>
<text x="214" y="158">2</text>
<text x="329" y="159" transform="rotate(-90 329 159)">1/</text>
<text x="330" y="156" transform="rotate(-90 330 156)">2</text>
<text x="503" y="157">9/</text>
<text x="505" y="159">16</text>
<text x="201" y="173" transform="rotate(-90 201 173)">1/</text>
<text x="203" y="170" transform="rotate(-90 203 170)">2</text>
<text x="266" y="172" transform="rotate(-88 266 172)">16</text>
<text x="505" y="173" transform="rotate(-90 505 173)">4</text>
<text x="514" y="172" transform="rotate(-90 514 172)">2</text>
<text x="186" y="177" transform="rotate(-90 186 177)">3/</text>
<text x="188" y="174" transform="rotate(-90 188 174)">4</text>
<text x="264" y="175" transform="rotate(-88 264 175)">3/</text>
<text x="503" y="176" transform="rotate(-90 503 176)">3/</text>
<text x="512" y="175" transform="rotate(-90 512 175)">1/</text>
<text x="175" y="184" transform="rotate(-90 175 184)">1/</text>
<text x="176" y="181" transform="rotate(-90 176 181)">2</text>
<text x="188" y="190" transform="rotate(-90 188 190)">4</text>
<text x="203" y="191" transform="rotate(-90 203 191)">4</text>
<text x="503" y="192" transform="rotate(-90 503 192)">3/</text>
<text x="505" y="189" transform="rotate(-90 505 189)">4</text>
<text x="186" y="192" transform="rotate(-90 186 192)">3/</text>
<text x="201" y="194" transform="rotate(-90 201 194)">3/</text>
<text x="252" y="197" transform="rotate(-88 252 197)">1/</text>
<text x="254" y="194" transform="rotate(-88 254 194)">8</text>
<text x="265" y="195" transform="rotate(-88 265 195)">16</text>
<text x="319" y="194">1/</text>
<text x="322" y="196">4</text>
<text x="264" y="199" transform="rotate(-88 264 199)">15/</text>
<text x="281" y="204" transform="rotate(2 281 204)">3/</text>
<text x="319" y="202">3/</text>
<text x="322" y="203">8</text>
<text x="496" y="198">1/</text>
<text x="498" y="200">8</text>
<text x="283" y="205" transform="rotate(2 283 205)">8</text>
<text x="274" y="215" transform="rotate(-88 274 215)">13/</text>
<text x="276" y="210" transform="rotate(-88 276 210)">16</text>
<text x="488" y="217">5/</text>
<text x="491" y="218">8</text>
<text x="203" y="225">9/</text>
<text x="207" y="227">16</text>
<text x="278" y="231">5/</text>
<text x="281" y="233">16</text>
<text x="496" y="233" transform="rotate(-87 496 233)">3.12</text>
<text x="616" y="232">1/</text>
<text x="618" y="233">2</text>
<text x="573" y="237">1/</text>
<text x="576" y="239">2</text>
<text x="213" y="241" transform="rotate(-83 213 241)">7.41</text>
<text x="547" y="246" transform="rotate(-90 547 246)">2</text>
<text x="289" y="248" transform="rotate(-88 289 248)">1.58</text>
<text x="545" y="249" transform="rotate(-90 545 249)">1/</text>
<text x="574" y="247">1/</text>
<text x="576" y="249">4</text>
<text x="597" y="247">1/</text>
<text x="599" y="249">4</text>
<text x="648" y="250" transform="rotate(-90 648 250)">1/</text>
<text x="650" y="248" transform="rotate(-90 650 248)">2</text>
<text x="253" y="257">3/</text>
<text x="315" y="257">13/</text>
<text x="456" y="257">9/</text>
<text x="536" y="255" transform="rotate(-90 536 255)">1/</text>
<text x="538" y="252" transform="rotate(-90 538 252)">4</text>
<text x="255" y="259">16</text>
<text x="320" y="259">16</text>
<text x="459" y="259">16</text>
<text x="659" y="263" transform="rotate(-90 659 263)">16</text>
<text x="648" y="267" transform="rotate(-90 648 267)">1/</text>
<text x="650" y="265" transform="rotate(-90 650 265)">16</text>
<text x="658" y="266" transform="rotate(-90 658 266)">9/</text>
<text x="536" y="274" transform="rotate(-90 536 274)">1/</text>
<text x="538" y="271" transform="rotate(-90 538 271)">2</text>
<text x="490" y="280" transform="rotate(-90 490 280)">1/</text>
<text x="491" y="277" transform="rotate(-90 491 277)">16</text>
<text x="552" y="279">13/</text>
<text x="557" y="281">16</text>
<text x="211" y="293">1/</text>
<text x="234" y="293" transform="rotate(-90 234 293)">2</text>
<text x="346" y="294" transform="rotate(-90 346 294)">1/</text>
<text x="347" y="291" transform="rotate(-90 347 291)">2</text>
<text x="360" y="294" transform="rotate(-90 360 294)">1/</text>
<text x="361" y="291" transform="rotate(-90 361 291)">2</text>
<text x="500" y="293">1/</text>
<text x="552" y="294">1/</text>
<text x="609" y="289">5/</text>
<text x="613" y="291">16</text>
<text x="214" y="295">2</text>
<text x="232" y="296" transform="rotate(-90 232 296)">1/</text>
<text x="420" y="297" transform="rotate(-90 420 297)">1/</text>
<text x="422" y="294" transform="rotate(-90 422 294)">2</text>
<text x="503" y="295">2</text>
<text x="555" y="295">4</text>
<text x="609" y="297">5/</text>
<text x="613" y="298">16</text>
<text x="552" y="301">3/</text>
<text x="555" y="303">8</text>
<text x="226" y="353" transform="rotate(-90 226 353)">2</text>
<text x="232" y="353" transform="rotate(-90 232 353)">2</text>
<text x="224" y="356" transform="rotate(-90 224 356)">1/</text>
<text x="231" y="356" transform="rotate(-90 231 356)">1/</text>
<text x="410" y="358" transform="rotate(-90 410 358)">3/</text>
<text x="411" y="355" transform="rotate(-90 411 355)">16</text>
<text x="437" y="358" transform="rotate(-90 437 358)">3/</text>
<text x="439" y="355" transform="rotate(-90 439 355)">16</text>
<text x="564" y="355">5/</text>
<text x="567" y="357">16</text>
<text x="210" y="364">1/</text>
<text x="213" y="365">2</text>
<text x="564" y="363">5/</text>
<text x="567" y="364">16</text>
<text x="499" y="370">9/</text>
<text x="502" y="371">16</text>
<text x="210" y="373">5/</text>
<text x="212" y="374">16</text>
<text x="194" y="384" transform="rotate(-90 194 384)">3/</text>
<text x="195" y="381" transform="rotate(-90 195 381)">4</text>
<text x="511" y="381" transform="rotate(-90 511 381)">4</text>
<text x="185" y="389" transform="rotate(-90 185 389)">2</text>
<text x="509" y="384" transform="rotate(-90 509 384)">3/</text>
<text x="183" y="392" transform="rotate(-90 183 392)">1/</text>
<text x="194" y="401" transform="rotate(-90 194 401)">3/</text>
<text x="195" y="398" transform="rotate(-90 195 398)">4</text>
<text x="511" y="399" transform="rotate(-90 511 399)">2</text>
<text x="509" y="402" transform="rotate(-90 509 402)">1/</text>
<text x="212" y="422" transform="rotate(-83 212 422)">7.41</text>
<text x="488" y="424">5/</text>
<text x="491" y="426">8</text>
<text x="215" y="430">9/</text>
<text x="218" y="432">16</text>
<text x="496" y="441" transform="rotate(-87 496 441)">3.12</text>
<text x="352" y="458">5/</text>
<text x="355" y="460">16</text>
<text x="360" y="458">1/</text>
<text x="363" y="460">4</text>
<text x="350" y="466">1/</text>
<text x="353" y="467">2</text>
<text x="357" y="466">7/</text>
<text x="359" y="467">16</text>
<text x="379" y="464">3/</text>
<text x="381" y="466">4</text>
<text x="392" y="464">1/</text>
<text x="395" y="466">4</text>
<text x="350" y="473">1/</text>
<text x="357" y="473">13/</text>
<text x="379" y="471">3/</text>
<text x="381" y="473">4</text>
<text x="353" y="475">8</text>
<text x="361" y="475">16</text>
<text x="376" y="477">3/</text>
<text x="379" y="479">4</text>
<text x="390" y="477">3/</text>
<text x="393" y="479">4</text>
</g>
<g font-size="4.2">
<text x="823" y="49">9/</text>
<text x="825" y="51">16</text>
<text x="776" y="56">1/</text>
<text x="777" y="57">2</text>
<text x="781" y="56">1/ 3/</text>
<text x="783" y="57">2</text>
<text x="788" y="57">16</text>
<text x="776" y="62">1/</text>
<text x="777" y="63">2</text>
<text x="781" y="62">1/ 3/</text>
<text x="783" y="63">2</text>
<text x="788" y="63">16</text>
<text x="776" y="68">1/</text>
<text x="777" y="70">2</text>
<text x="781" y="68">1/ 3/</text>
<text x="783" y="70">2</text>
<text x="788" y="70">16</text>
<text x="776" y="75">1/</text>
<text x="777" y="76">2</text>
<text x="781" y="75">1/ 3/</text>
<text x="783" y="76">2</text>
<text x="788" y="76">16</text>
<text x="824" y="75">1/</text>
<text x="826" y="76">2</text>
<text x="823" y="81">3/</text>
<text x="825" y="82">8</text>
<text x="772" y="87">5/</text>
<text x="774" y="89">8</text>
<text x="823" y="87">1/</text>
<text x="825" y="89">2</text>
<text x="772" y="94">3/</text>
<text x="774" y="95">8</text>
<text x="778" y="94">1/</text>
<text x="780" y="95">2</text>
<text x="772" y="100">1/</text>
<text x="774" y="101">8</text>
<text x="778" y="100">1/</text>
<text x="780" y="101">2</text>
<text x="823" y="100">1/</text>
<text x="825" y="101">2</text>
<text x="772" y="106">1/</text>
<text x="774" y="108">8</text>
<text x="778" y="106">1/</text>
<text x="780" y="108">2</text>
<text x="769" y="125">3/</text>
<text x="823" y="125">1/</text>
<text x="769" y="132">3/</text>
<text x="770" y="127">4</text>
<text x="825" y="127">4</text>
<text x="770" y="133">4</text>
<text x="769" y="138">3/</text>
<text x="770" y="140">4</text>
<text x="823" y="138">3/</text>
<text x="825" y="140">4</text>
</g>
<g font-size="4">
<text x="208" y="90">9/</text>
<text x="501" y="90">1/</text>
<text x="211" y="91">16</text>
<text x="503" y="91">2</text>
</g>
</svg>
